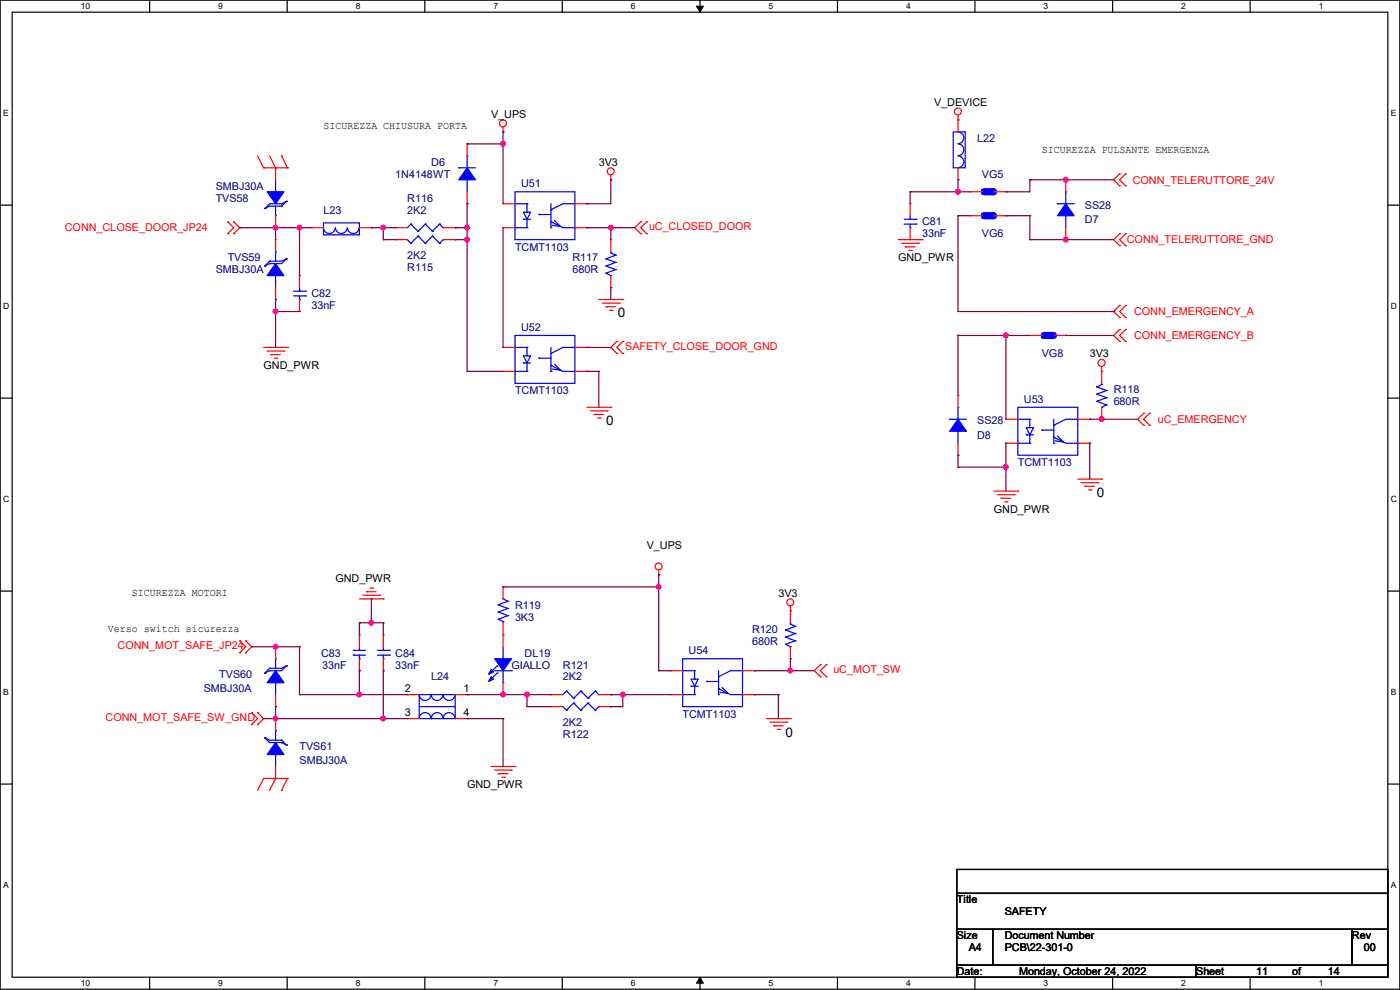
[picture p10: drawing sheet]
<svg xmlns="http://www.w3.org/2000/svg" width="297mm" height="210mm" viewBox="0 0 297 210" stroke-linecap="round" stroke-linejoin="round" font-family="sans-serif">
<path d="M0 0h297v209.8h-297zM2.6 2.6h291.8v204.7h-291.8z" fill="none" stroke="#000" stroke-width=".25"/>
<g fill="#fff">
<path d="M17.1 .3h2v2h-2z"/>
<path d="M17.1 207.6h2v1.9h-2z"/>
</g>
<path d="M31.7 0v2.6M31.7 207.3v2.5" fill="none" stroke="#000" stroke-width=".25"/>
<g fill="#fff">
<path d="M46.3 .3h1v2h-1z"/>
<path d="M46.3 207.6h1v1.9h-1z"/>
</g>
<path d="M60.9 0v2.6M60.9 207.3v2.5" fill="none" stroke="#000" stroke-width=".25"/>
<g fill="#fff">
<path d="M75.5 .3h1v2h-1z"/>
<path d="M75.5 207.6h1v1.9h-1z"/>
</g>
<path d="M90.1 0v2.6M90.1 207.3v2.5" fill="none" stroke="#000" stroke-width=".25"/>
<g fill="#fff">
<path d="M104.7 .3h1v2h-1z"/>
<path d="M104.7 207.6h1v1.9h-1z"/>
</g>
<path d="M119.3 0v2.6M119.3 207.3v2.5" fill="none" stroke="#000" stroke-width=".25"/>
<g fill="#fff">
<path d="M133.9 .3h.9v2h-.9z"/>
<path d="M133.9 207.6h.9v1.9h-.9z"/>
</g>
<path d="M148.5 0v2.6M148.5 207.3v2.5" fill="none" stroke="#000" stroke-width=".25"/>
<path d="M147.7 1.3h1.5l-.7 1.3zM148.5 207.3l.7 1.3h-1.5z" fill="#000" stroke="#000" stroke-width=".21"/>
<g fill="#fff">
<path d="M163.1 .3h.9v2h-.9z"/>
<path d="M163.1 207.6h.9v1.9h-.9z"/>
</g>
<path d="M177.7 0v2.6M177.7 207.3v2.5" fill="none" stroke="#000" stroke-width=".25"/>
<g fill="#fff">
<path d="M192.2 .3h1v2h-1z"/>
<path d="M192.2 207.6h1v1.9h-1z"/>
</g>
<path d="M206.8 0v2.6M206.8 207.3v2.5" fill="none" stroke="#000" stroke-width=".25"/>
<g fill="#fff">
<path d="M221.4 .3h1v2h-1z"/>
<path d="M221.4 207.6h1v1.9h-1z"/>
</g>
<path d="M236.1 0v2.6M236.1 207.3v2.5" fill="none" stroke="#000" stroke-width=".25"/>
<g fill="#fff">
<path d="M250.6 .3h1v2h-1z"/>
<path d="M250.6 207.6h1v1.9h-1z"/>
</g>
<path d="M265.2 0v2.6M265.2 207.3v2.5" fill="none" stroke="#000" stroke-width=".25"/>
<g fill="#fff">
<path d="M279.8 .3h1v2h-1z"/>
<path d="M279.8 207.6h1v1.9h-1z"/>
<path d="M.7 23h1.2v2h-1.2z"/>
<path d="M295.1 23h1.1v2h-1.1z"/>
<path d="M.7 64h1.2v2h-1.2z"/>
<path d="M295.1 64h1.2v2h-1.2z"/>
</g>
<path d="M0 43.5h2.6M294.4 43.5h2.6" fill="none" stroke="#000" stroke-width=".25"/>
<g fill="#fff">
<path d="M.7 104.9h1.2v2h-1.2z"/>
<path d="M295.1 104.9h1.2v2h-1.2z"/>
</g>
<path d="M0 84.5h2.6M294.4 84.5h2.6" fill="none" stroke="#000" stroke-width=".25"/>
<g fill="#fff">
<path d="M.7 145.8h1.2v2h-1.2z"/>
<path d="M295.1 145.8h1.1v2h-1.1z"/>
</g>
<path d="M0 125.4h2.6M294.4 125.4h2.6" fill="none" stroke="#000" stroke-width=".25"/>
<g fill="#fff">
<path d="M.7 186.8h1.2v2h-1.2z"/>
<path d="M295.1 186.8h1.1v2h-1.1z"/>
</g>
<path d="M0 166.3h2.6M294.4 166.3h2.6M203 184.4h91.4v5.1h-91.4zM203 189.5h91.4v7.6h-91.4zM203 197.1h7.6v7.7h-7.6zM210.6 197.1h76.2v7.7h-76.2zM286.8 197.1h7.6v7.7h-7.6zM203 204.8h50.8v2.5h-50.8zM253.8 204.8h40.6v2.5h-40.6z" fill="none" stroke="#000" stroke-width=".25"/>
<g fill="none" stroke="#f00" stroke-width=".25">
<path d="M54.7 33.1l1.2 2.5M55.9 35.6h.1M55.9 35.6h5.1M57.2 33.1l1.3 2.5M58.5 35.6h.1M58.5 35.6v2.5M59.7 33.1h.1M59.7 33.1l1.3 2.5M61 35.6h.1M106.7 28h.1M106.7 27v1M129.6 38.1h.1"/>
<path d="M129.6 37.1v1M203.2 25.4h.1M203.2 38.1h.1M203.2 24.4v3.6M203.2 35.6v2.5M237.5 36.9h.1M237.5 39.4h.1M237.5 36.9l-1.2 1.2 1.2 1.3M238.8 39.4h.1M238.8 36.9h.1M238.8 36.9l-1.3 1.2 1.3 1.3M48.3 49.6h.1"/>
<path d="M48.3 47h.1M48.3 47l1.3 1.3-1.3 1.3M49.6 47h.1M49.6 49.6h.1M49.6 47l1.2 1.3-1.2 1.3M58.5 48.3h.1M58.5 45.8v2.5M83.9 50.8h.1M83.9 50.8h2.5M94 50.8h2.6M96.6 50.8h.1M106.7 43.2h.1"/>
<path d="M106.7 48.3h.1M106.7 43.2h2.6M106.7 48.3h2.6M122 43.2h2.5M122 48.3h2.5M124.5 48.3h.1M124.5 43.2h.1M135.9 49.6h.1M135.9 47h.1M135.9 47l-1.2 1.3 1.2 1.3M137.2 47h.1M137.2 49.6h.1"/>
<path d="M137.2 47l-1.3 1.3 1.3 1.3M190.5 50.8h5.1M191.3 51.6h3.6M192.1 52.4h.1M192.1 52.4h2M192.8 53.1h.5M193.3 53.1h.1M194.9 51.6h.1M195.6 50.8h.1M237.5 49.6h.1M237.5 52.1h.1M237.5 49.6l-1.2 1.2 1.2 1.3"/>
<path d="M238.8 52.1h.1M238.8 49.6h.1M238.8 49.6l-1.3 1.2 1.3 1.3M55.9 73.7h5.1M56.7 74.5h3.5M57.4 75.2h.1M57.4 75.2h2.1M58.2 76h.5M58.7 76h.1M60.2 74.5h.1M61 73.7h.1M127 63.5h5.1"/>
<path d="M127.8 64.3h3.6M128.6 65.1h.1M128.6 65.1h2M129.3 65.8h.5M129.8 65.8h.1M130.9 75h.1M130.9 72.4h.1M130.9 72.4l-1.3 1.3 1.3 1.3M131.4 64.3h.1M132.1 63.5h.1M132.1 72.4h.1M132.1 75h.1"/>
<path d="M132.1 72.4l-1.2 1.3 1.2 1.3M233.7 78.8h.1M233.7 77.8v3.5M237.5 64.8h.1M237.5 67.4h.1M237.5 69.9h.1M237.5 72.4h.1M237.5 64.8l-1.2 1.3 1.2 1.3M237.5 69.9l-1.2 1.3 1.2 1.2M238.8 67.4h.1M238.8 64.8h.1M238.8 72.4h.1"/>
<path d="M238.8 69.9h.1M238.8 64.8l-1.3 1.3 1.3 1.3M238.8 69.9l-1.3 1.3 1.3 1.2M124.5 86.4h5.1M125.3 87.2h3.5M126 87.9h.1M126 87.9h2.1M126.8 88.7h.5M127.3 88.7h.1M128.8 87.2h.1M129.6 86.4h.1M233.7 88.9h.1"/>
<path d="M233.7 86.4v2.5M242.6 87.7h.1M242.6 90.2h.1M242.6 87.7l-1.3 1.2 1.3 1.3M243.9 90.2h.1M243.9 87.7h.1M243.9 87.7l-1.3 1.2 1.3 1.3M210.9 104.2h5M211.6 104.9h3.6M212.4 105.7h.1M212.4 105.7h2M213.1 106.5h.6"/>
<path d="M213.7 106.5h.1M215.2 104.9h.1M215.9 104.2h.1M228.6 101.6h5.1M229.4 102.4h3.6M230.2 103.2h.1M230.2 103.2h2M230.9 103.9h.5M231.4 103.9h.1M233 102.4h.1M233.7 101.6h.1M50.8 135.9h.1"/>
<path d="M50.8 138.5h.1M50.8 135.9l1.3 1.3-1.3 1.3M52.1 138.5h.1M52.1 135.9h.1M52.1 135.9l1.3 1.3-1.3 1.3M58.5 137.2h.1M58.5 137.2v2.5M76.2 134.7h.1M76.2 127h5.1M76.2 134.7v2.5M76.2 139.7v2.6M77 126.3h3.6"/>
<path d="M77.8 125.5h.1M77.8 125.5h2M78.5 124.8h.5M79 124.8h.1M80.6 126.3h.1M81.3 127h.1M139.7 122h.1M139.7 120.9v1.1M167.7 129.6h.1M167.7 128.6v1M53.4 151.2h.1M53.4 153.7h.1"/>
<path d="M53.4 151.2l1.3 1.2-1.3 1.3M54.7 153.7h.1M54.7 151.2h.1M54.7 151.2l1.2 1.2-1.2 1.3M58.5 149.9h.1M58.5 147.4v2.5M76.2 142.3h.1M116.9 147.4h.1M116.9 147.4h2.5M127 147.4h2.6M129.6 147.4h.1M162.6 152.4h5.1"/>
<path d="M163.4 153.2h3.5M164.1 154h.1M164.1 154h2.1M164.9 154.7h.5M165.4 154.7h.1M166.9 153.2h.1M167.7 152.4h.1M174 141h.1M174 143.6h.1M174 141l-1.2 1.3 1.2 1.3M175.3 143.6h.1M175.3 141h.1"/>
<path d="M175.3 141l-1.3 1.3 1.3 1.3M55.9 165.1h.1M55.9 165.1l-1.2 2.6M55.9 165.1h5.1M58.5 165.1h.1M58.5 165.1l-1.3 2.6M59.7 167.7h.1M61 165.1h.1M61 165.1l-1.3 2.6M104.2 162.6h5.1M104.9 163.4h3.6M105.7 164.1h.1"/>
<path d="M105.7 164.1h2M106.5 164.9h.5M107 164.9h.1M108.5 163.4h.1M109.3 162.6h.1"/>
<circle cx="106.7" cy="26.2" r=".74"/>
<circle cx="129.6" cy="36.3" r=".74"/>
<circle cx="203.2" cy="23.6" r=".74"/>
<circle cx="233.7" cy="77" r=".74"/>
<circle cx="139.7" cy="120.2" r=".74"/>
<circle cx="167.7" cy="127.8" r=".74"/>
</g>
<g fill="none" stroke="#00f" stroke-width=".25">
<path d="M58.5 38.1v2.6M202.2 28h2.6v7.6h-2.6zM203.2 28a1.27 1.27 0 0 1 1.3 1.3 1.27 1.27 0 0 1-1.3 1.2 1.27 1.27 0 0 1 1.3 1.3 1.27 1.27 0 0 1-1.3 1.3 1.25 1.25 0 0 1 1.3 1.2 1.25 1.25 0 0 1-1.3 1.3M56.2 44.2h.1M58.5 45.8h.1M58.5 40.7h.1M58.5 43.7v2.1M59.7 43.2h.1M59.7 43.7h.1M59.7 43.2h-2.5l-1 1M59.7 43.7h-2.5l-1 .5M60.7 42.7h.1"/>
<path d="M60.7 42.7l-1 1M60.7 42.7l-1 .5M86.4 50.8l.8 .8M87.2 51.6h.1M88.7 50.1h.1M88.7 50.1l-1.5 1.5M88.7 50.1l1.5 1.5M90.2 51.6h.1M91.7 50.1h.1M91.7 50.1l-1.5 1.5M91.7 50.1l1.6 1.5M93.3 51.6h.1"/>
<path d="M94 50.8h.1M94 50.8l-.7 .8M109.3 40.7h12.7v10.1h-12.7zM109.3 48.3h.1M109.3 43.2h2.5M109.3 48.3h2.5M111 45h1.6l-.8 1.5zM111 46.5h.1M111 46.5h1.6M111.8 48.3h.1M111.8 45h.1M111.8 43.2h.1"/>
<path d="M111.8 43.2v1.8M111.8 46.5v1.8M114.3 45.5h.1M114.3 45.5h2.6M116.9 48.3h.1M116.9 47h.1M116.9 44.5h.1M116.9 43.2v5.1M116.9 47l2.5 1.3h2.6M117.6 46.8l1.3 1.2-1.8-.2M122 43.2h.1M122 48.3h.1"/>
<path d="M122 43.2h-2.6l-2.5 1.3M232.7 82.1h.1M232.7 83.6h.1M232.7 85.1h.1M232.7 82.1l2 .7M232.7 83.6l2 .8M232.7 85.1l2 .8M233.7 86.4h.1M233.7 81.6h.1M233.7 81.6l-1 .5M233.7 81.3v.3M234.7 82.8h.1"/>
<path d="M234.7 84.4h.1M234.7 85.9h.1M234.7 82.8l-2 .8M234.7 84.4l-2 .7M234.7 85.9l-1 .5M58.5 139.7h.1M58.5 139.7v2.1M75 138h.1M75 139h.1M75 138h2.5M75 139h2.5M76.2 139.7h.1"/>
<path d="M76.2 138h.1M76.2 137.2v.8M76.2 139v.7M56.2 142.8h.1M57.2 142.3h.1M57.2 141.8h.1M57.2 141.8l-1 1M57.2 142.3l-1 .5M58.5 144.8h.1M58.5 144.8v2.6M60.7 141.3h.1M60.7 141.3l-1 1h-2.5"/>
<path d="M60.7 141.3l-1 .5h-2.5M120.2 146.6h.1M120.2 146.6l-.8 .8M120.2 146.6l1.5 1.5M121.7 148.1h.1M123.2 146.6h.1M123.2 146.6l-1.5 1.5M123.2 146.6l1.6 1.5M124.8 148.1h.1M126.3 146.6h.1M126.3 146.6l-1.5 1.5M126.3 146.6l.7 .8"/>
<path d="M127 147.4h.1"/>
</g>
<g fill="#00f" stroke="#00f" stroke-width=".25">
<path d="M58.5 142.3l1.7 2.5h-3.5z" fill-rule="evenodd"/>
<path d="M56.7 40.7h3.5l-1.7 2.5z" fill-rule="evenodd"/>
<path d="M221 70.7h.8v1h-.8z" fill-rule="evenodd"/>
<path d="M222.8 70.7h.8v1h-.8z" fill-rule="evenodd"/>
</g>
<path d="M221.5 71.2h1.8" fill="none" stroke="#00f" stroke-width="1.5" stroke-dasharray="3 3"/>
<circle cx="223.3" cy="71.2" r=".76" fill="#00f" stroke-dasharray="3 3"/>
<g fill="none" stroke="#f00" stroke-width=".25">
<path d="M58.5 50.8h.1M58.5 50.8v2.6M66.1 48.3h.1M66.1 48.3h2.5M76.2 48.3h2.6M78.8 48.3h.1M83.9 48.3h.1M83.9 48.3h2.5M94 48.3h2.6M96.6 48.3h.1M129.6 50.8h.1M129.6 50.8v2.6"/>
<path d="M129.6 58.5v2.5M193.1 43.2h.1M193.1 50.8h.1M193.1 43.2v2.6M193.1 48.3v2.5M58.5 63.5h.1M58.5 61v2.5M129.6 61h.1M218.5 71.2h.1M218.5 71.2h2.5M223.6 71.2h2.5M226.1 71.2h.1"/>
<path d="M203.2 96.6h.1M203.2 83.9h.1M203.2 83.9v2.5M203.2 94v2.6M213.4 88.9h.1M213.4 94h.1M213.4 88.9h2.5M213.4 94h2.5M228.6 88.9h2.6M228.6 94h2.6M231.2 94h.1M231.2 88.9h.1"/>
<path d="M81.3 134.7h.1M81.3 134.7v2.5M81.3 139.7v2.6M106.7 124.5h.1M106.7 134.7h.1M106.7 124.5v2.5M106.7 132.1v5.1M58.5 152.4h.1M58.5 152.4v2.6M81.3 142.3h.1M86.4 147.4h.1M86.4 152.4h.1"/>
<path d="M86.4 147.4h2.5M86.4 152.4h2.5M96.6 147.4h2.5M96.6 152.4h2.5M99.1 147.4h.1M99.1 152.4h.1M106.7 147.4h.1M106.7 144.8v2.6M142.3 142.3h.1M142.3 147.4h.1M142.3 147.4h2.5M142.3 142.3h2.5"/>
<path d="M157.5 147.4h2.6M157.5 142.3h2.6M160.1 147.4h.1M160.1 142.3h.1M58.5 165.1h.1M58.5 162.6v2.5"/>
</g>
<g fill="none" stroke="#00f" stroke-width=".25">
<path d="M56.2 56.4h.1M57.2 55.9h.1M57.2 55.4h.1M57.2 55.4l-1 1M57.2 55.9l-1 .5M58.5 53.4h.1M58.5 58.5h.1M58.5 53.4v2M58.5 58.5v2.5M60.7 54.9h.1M60.7 54.9l-1 1h-2.5M60.7 54.9l-1 .5h-2.5"/>
<path d="M68.6 47.3h7.6v2.5h-7.6zM68.6 48.3a1.25 1.25 0 0 0 1.3 1.2 1.25 1.25 0 0 0 1.2-1.2M71.2 48.3a1.25 1.25 0 0 0 1.2 1.2 1.25 1.25 0 0 0 1.3-1.2M73.7 48.3a1.25 1.25 0 0 0 1.3 1.2 1.25 1.25 0 0 0 1.2-1.2M87.2 47.5h.1M87.2 47.5l-.8 .8M87.2 47.5l1.5 1.6M88.7 49.1h.1M90.2 47.5h.1M90.2 47.5l-1.5 1.6M90.2 47.5l1.5 1.6M91.7 49.1h.1"/>
<path d="M93.3 47.5h.1M93.3 47.5l-1.6 1.6M93.3 47.5l.7 .8M94 48.3h.1M128.6 54.9h.1M128.6 56.4h.1M128.6 58h.1M128.6 54.9l2 .8M128.6 56.4l2 .8M128.6 58l1 .5M129.6 58.5h.1M129.6 53.6h.1"/>
<path d="M129.6 53.6l1 .5M129.6 53.4v.2M130.6 54.1h.1M130.6 55.7h.1M130.6 57.2h.1M130.6 54.1l-2 .8M130.6 55.7l-2 .7M130.6 57.2l-2 .8M191.8 46.5h2.6M191.8 47.5h2.6M193.1 48.3h.1M193.1 46.5h.1"/>
<path d="M193.1 45.8v.7M193.1 47.5v.8M194.4 46.5h.1M194.4 47.5h.1M201.5 88.9h.1M201.5 88.9h3.5M203.2 91.5h.1M203.2 86.4h.1M203.2 86.4v2.5M203.2 91.5v2.5M215.9 86.4h12.7v10.2h-12.7zM215.9 94h.1"/>
<path d="M215.9 88.9h2.6M215.9 94h2.6M217.7 90.7h1.5l-.7 1.5zM217.7 92.2h.1M217.7 92.2h1.5M218.5 94h.1M218.5 90.7h.1M218.5 88.9h.1M218.5 88.9v1.8M218.5 92.2v1.8M221 91.2h.1M221 91.2h2.6"/>
<path d="M223.6 94h.1M223.6 92.8h.1M223.6 90.2h.1M223.6 88.9v5.1M223.6 92.8l2.5 1.2h2.5M224.3 92.5l1.3 1.3-1.8-.3M228.6 88.9h.1M228.6 94h.1M228.6 88.9h-2.5l-2.5 1.3M80.1 138h2.5M80.1 139h2.5M81.3 139.7h.1"/>
<path d="M81.3 138h.1M81.3 137.2v.8M81.3 139v.7M82.6 138h.1M82.6 139h.1M105.7 131.4h.1M105.7 129.8h.1M105.7 128.3h.1M105.7 131.4l1 .5M105.7 129.8l2 .8M105.7 128.3l2 .8M106.7 127h.1"/>
<path d="M106.7 131.9h.1M106.7 139.7h.1M106.7 127l1 .6M106.7 131.9v.2M106.7 137.2v2.5M107.7 130.6h.1M107.7 129.1h.1M107.7 127.6h.1M107.7 130.6l-2 .8M107.7 129.1l-2 .7M107.7 127.6l-2 .7M144.8 139.7h12.7v10.2h-12.7z"/>
<path d="M56.2 156.5h.1M56.2 156.5l1 1h2.5M56.2 156.5l1 .5h2.5M58.5 155h.1M58.5 155v2M59.7 157.5h.1M59.7 157h.1M59.7 157l1 1M59.7 157.5l1 .5M60.7 158h.1M88.9 147.4h7.7v5h-7.7zM88.9 147.4a1.25 1.25 0 0 0 1.3 1.2 1.25 1.25 0 0 0 1.2-1.2"/>
<path d="M88.9 149.9h7.4M91.4 152.4a1.25 1.25 0 0 0-1.2-1.2 1.25 1.25 0 0 0-1.3 1.2M91.5 147.4a1.25 1.25 0 0 0 1.2 1.2 1.25 1.25 0 0 0 1.3-1.2M94 152.4a1.25 1.25 0 0 0-1.3-1.2 1.25 1.25 0 0 0-1.2 1.2M94 147.4a1.25 1.25 0 0 0 1.3 1.2 1.25 1.25 0 0 0 1.2-1.2M96.3 149.9h.1M96.5 152.4a1.25 1.25 0 0 0-1.2-1.2 1.25 1.25 0 0 0-1.3 1.2M104.9 142.3h3.6M105.5 141.3h.1M105.5 142.8h.1M105.5 141.3l-1.6 1.5M105.5 142.8l-1.6 1.5"/>
<path d="M106.7 144.8h.1M106.7 142.3v2.5M108.5 142.3h.1M144.8 147.4h.1M144.8 142.3h2.6M144.8 147.4h2.6M146.6 144.1h1.5l-.7 1.5zM146.6 145.6h.1M146.6 145.6h1.5M147.4 147.4h.1M147.4 144.1h.1M147.4 142.3h.1"/>
<path d="M147.4 142.3v1.8M147.4 145.6v1.8M149.9 144.6h.1M149.9 144.6h2.5M152.4 147.4h.1M152.4 146.1h.1M152.4 143.6h.1M152.4 142.3v5.1M152.4 146.1l2.6 1.3h2.5M153.2 145.8l1.3 1.3-1.8-.2M157.5 142.3h.1M157.5 147.4h.1"/>
<path d="M157.5 142.3h-2.5l-2.6 1.3M58.5 160.1h.1M58.5 160.1v2.5"/>
</g>
<g fill="#00f" stroke="#00f" stroke-width=".25">
<path d="M203.2 88.9l1.8 2.6h-3.5z" fill-rule="evenodd"/>
<path d="M58.5 55.9l1.7 2.6h-3.5z" fill-rule="evenodd"/>
<path d="M58.5 157.5l1.7 2.6h-3.5z" fill-rule="evenodd"/>
<path d="M104.9 139.7h3.6l-1.8 2.6z" fill-rule="evenodd"/>
<path d="M104.2 143.6l.5 .5-1 .5z" fill-rule="evenodd"/>
<path d="M104.2 142l.5 .5-1 .5z" fill-rule="evenodd"/>
<path d="M208.3 40.2h.8v1h-.8z" fill-rule="evenodd"/>
<path d="M210.1 40.2h.8v1h-.8z" fill-rule="evenodd"/>
</g>
<path d="M208.8 40.7h1.8" fill="none" stroke="#00f" stroke-width="1.5" stroke-dasharray="3 3"/>
<circle cx="210.6" cy="40.7" r=".76" fill="#00f" stroke-dasharray="3 3"/>
<path d="M205.8 40.7h.1M205.8 40.7h2.5M210.9 40.7h2.5M213.4 40.7h.1M116.9 149.9h.1M116.9 149.9h2.5M127 149.9h2.6M129.6 149.9h.1" fill="none" stroke="#f00" stroke-width=".25"/>
<path d="M119.4 149.9l.8 .8M120.2 150.7h.1M121.7 149.1h.1M121.7 149.1l-1.5 1.6M121.7 149.1l1.5 1.6M123.2 150.7h.1M124.8 149.1h.1M124.8 149.1l-1.6 1.6M124.8 149.1l1.5 1.6M126.3 150.7h.1M127 149.9h.1M127 149.9l-.7 .8" fill="none" stroke="#00f" stroke-width=".25"/>
<g fill="#00f" stroke="#00f" stroke-width=".25">
<path d="M208.3 45.3h.8v1h-.8z" fill-rule="evenodd"/>
<path d="M210.1 45.3h.8v1h-.8z" fill-rule="evenodd"/>
</g>
<path d="M208.8 45.8h1.8" fill="none" stroke="#00f" stroke-width="1.5" stroke-dasharray="3 3"/>
<circle cx="210.6" cy="45.8" r=".76" fill="#00f" stroke-dasharray="3 3"/>
<g fill="none" stroke="#f00" stroke-width=".25">
<path d="M99.1 30.5h.1M99.1 30.5v2.6M226.1 38.1h.1M226.1 38.1v2.6M63.5 58.5h.1M63.5 58.5v2.5M99.1 43.2h.1M99.1 40.7v2.5M205.8 45.8h.1M205.8 45.8h2.5M210.9 45.8h2.5M213.4 45.8h.1"/>
<path d="M226.1 50.8h.1M226.1 48.3v2.5M63.5 66.1h.1M63.5 63.5v2.6M106.7 73.7h.1M106.7 78.8h.1M106.7 73.7h2.6M106.7 78.8h2.6M122 73.7h2.5M122 78.8h2.5M124.5 78.8h.1M124.5 73.7h.1"/>
<path d="M167.7 139.7h.1M167.7 129.6h.1M167.7 129.6v2.5M167.7 137.2v2.5"/>
</g>
<g fill="none" stroke="#00f" stroke-width=".25">
<path d="M97.3 35.6h.1M97.3 35.6h3.6M99.1 38.1h.1M99.1 33.1h.1M99.1 33.1v2.5M99.1 38.1v2.6M224.3 43.2h.1M224.3 43.2h3.6M226.1 45.8h.1M226.1 40.7h.1M226.1 40.7v2.5M226.1 45.8v2.5"/>
<path d="M62.3 61.8h2.5M62.3 62.8h2.5M63.5 63.5h.1M63.5 61.8h.1M63.5 61v.8M63.5 62.8v.7M64.8 61.8h.1M64.8 62.8h.1M109.3 71.2h12.7v10.1h-12.7zM109.3 78.8h.1M109.3 78.8h2.5M109.3 73.7h2.5"/>
<path d="M111 75.5h1.6l-.8 1.5zM111 77h.1M111 77h1.6M111.8 78.8h.1M111.8 75.5h.1M111.8 73.7h.1M111.8 73.7v1.8M111.8 77v1.8M114.3 76h.1M114.3 76h2.6M116.9 78.8h.1M116.9 77.5h.1"/>
<path d="M116.9 75h.1M116.9 73.7v5.1M116.9 77.5l2.5 1.3h2.6M117.6 77.3l1.3 1.2-1.8-.2M122 73.7h.1M122 78.8h.1M122 73.7h-2.6l-2.5 1.3M166.7 133.6h.1M166.7 135.2h.1M166.7 136.7h.1M166.7 133.6l2 .8M166.7 135.2l2 .7"/>
<path d="M166.7 136.7l1 .5M167.7 137.2h.1M167.7 132.4h.1M167.7 132.4l1 .5M167.7 132.1v.3M168.7 132.9h.1M168.7 134.4h.1M168.7 135.9h.1M168.7 132.9l-2 .7M168.7 134.4l-2 .8M168.7 135.9l-2 .8"/>
</g>
<g fill="#00f" stroke="#00f" stroke-width=".25">
<path d="M99.1 35.6l1.8 2.5h-3.6z" fill-rule="evenodd"/>
<path d="M226.1 43.2l1.8 2.6h-3.6z" fill-rule="evenodd"/>
</g>
<g fill="none" stroke="#800040" stroke-width=".25">
<path d="M99.1 30.5h.1M99.1 30.5h7.6M106.7 28h.1M106.7 30.5h.1M106.7 28v15.2M129.6 38.1h.1M129.6 38.1v5.1h-5.1M203.2 38.1h.1M203.2 38.1v2.6M218.5 38.1h.1M218.5 38.1v2.6h-5.1M218.5 38.1h17.8"/>
<path d="M226.1 38.1h.1M50.8 48.3h.1M50.8 48.3h15.3M58.5 48.3h.1M58.5 48.3v2.5M63.5 48.3h.1M63.5 48.3v10.2M78.8 48.3h.1M78.8 48.3h5.1M81.3 48.3h.1M81.3 50.8h.1M81.3 50.8h2.6"/>
<path d="M81.3 48.3v2.5M96.6 48.3h.1M96.6 50.8h.1M96.6 48.3h2.5M96.6 50.8h2.5M99.1 43.2h.1M99.1 48.3h.1M99.1 50.8h.1M99.1 43.2v35.6M106.7 48.3h.1M106.7 48.3v25.4M124.5 43.2h.1"/>
<path d="M124.5 48.3h.1M124.5 48.3h10.2M129.6 48.3h.1M129.6 48.3v2.5M193.1 40.7h.1M193.1 40.7h12.7M193.1 40.7v2.5M203.2 40.7h.1M203.2 45.8h.1M203.2 45.8v20.3h33.1M203.2 45.8h2.6M213.4 45.8h.1"/>
<path d="M213.4 40.7h.1M213.4 45.8h5.1M218.5 45.8h.1M218.5 50.8h.1M218.5 50.8h17.8M218.5 45.8v5M226.1 50.8h.1M58.5 66.1h.1M58.5 63.5h.1M58.5 63.5v10.2M58.5 66.1h5M99.1 78.8h.1"/>
<path d="M99.1 78.8h7.6M124.5 78.8h.1M124.5 73.7h.1M124.5 78.8h2.5M124.5 73.7h5.1M127 78.8h.1M127 78.8v7.6M129.6 61h.1M129.6 61v2.5M203.2 71.2h.1M203.2 71.2v12.7M203.2 71.2h15.3"/>
<path d="M213.4 71.2h.1M213.4 71.2v17.7M226.1 71.2h.1M226.1 71.2h10.2M236.3 66.1h.1M203.2 96.6h.1M203.2 99.1h.1M203.2 96.6v2.5M203.2 99.1h10.2M213.4 94h.1M213.4 99.1h.1M213.4 94v10.2"/>
<path d="M231.2 88.9h.1M231.2 94h.1M231.2 88.9h10.1M231.2 94v7.6M233.7 88.9h.1M53.4 137.2h.1M53.4 137.2h10.1M58.5 137.2h.1M63.5 137.2h.1M63.5 137.2v10.2M76.2 132.1h.1M76.2 132.1v2.6"/>
<path d="M76.2 132.1h5.1M78.8 127h.1M78.8 132.1h.1M78.8 127v5.1M81.3 132.1h.1M81.3 132.1v2.6M106.7 124.5h.1M106.7 124.5h33M139.7 122h.1M139.7 124.5h.1M139.7 122v20.3M167.7 139.7h.1"/>
<path d="M167.7 139.7v2.6M55.9 152.4h.1M55.9 152.4h30.5M58.5 149.9h.1M58.5 152.4h.1M58.5 149.9v2.5M63.5 147.4h.1M63.5 147.4h22.9M76.2 142.3h.1M76.2 147.4h.1M76.2 142.3v5.1M81.3 142.3h.1"/>
<path d="M81.3 152.4h.1M81.3 142.3v10.1M99.1 147.4h.1M99.1 152.4h.1M99.1 147.4h17.8M99.1 152.4h7.6M106.7 147.4h.1M106.7 152.4h.1M106.7 152.4v10.2M111.8 147.4h.1M111.8 149.9h.1M111.8 147.4v2.5"/>
<path d="M111.8 149.9h5.1M129.6 147.4h.1M129.6 149.9h.1M129.6 147.4h12.7M132.1 147.4h.1M132.1 147.4v2.5h-2.5M139.7 142.3h.1M139.7 142.3h2.6M160.1 142.3h.1M160.1 147.4h.1M160.1 147.4h5M160.1 142.3h12.7"/>
<path d="M165.1 147.4h.1M165.1 147.4v5M167.7 142.3h.1"/>
</g>
<g fill="#f0f" stroke="#f0f" stroke-width=".25">
<circle cx="106.7" cy="30.5" r=".49"/>
<circle cx="58.4" cy="48.3" r=".49"/>
<circle cx="99.1" cy="48.3" r=".49"/>
<circle cx="129.6" cy="48.3" r=".49"/>
<circle cx="63.5" cy="48.3" r=".49"/>
<circle cx="99.1" cy="50.8" r=".49"/>
<circle cx="139.7" cy="124.5" r=".49"/>
<circle cx="78.8" cy="132.1" r=".49"/>
<circle cx="58.4" cy="137.2" r=".49"/>
<circle cx="76.2" cy="147.3" r=".49"/>
<circle cx="106.7" cy="147.3" r=".49"/>
<circle cx="111.8" cy="147.3" r=".49"/>
<circle cx="132.1" cy="147.3" r=".49"/>
<circle cx="81.3" cy="152.4" r=".49"/>
<circle cx="58.4" cy="152.4" r=".49"/>
<circle cx="58.4" cy="66.1" r=".49"/>
<circle cx="226.1" cy="38.1" r=".49"/>
<circle cx="226.1" cy="50.8" r=".49"/>
<circle cx="213.4" cy="71.1" r=".49"/>
<circle cx="233.7" cy="88.9" r=".49"/>
<circle cx="213.4" cy="99.1" r=".49"/>
<circle cx="81.3" cy="48.3" r=".49"/>
<circle cx="203.2" cy="40.7" r=".49"/>
<circle cx="167.7" cy="142.3" r=".49"/>
</g>
<g font-size="2.8">
<text x="131.1" y="67.4">0</text>
<text x="128.6" y="90.2">0</text>
<text x="232.7" y="105.5">0</text>
<text x="166.7" y="156.3">0</text>
</g>
<g font-size="2.3">
<text x="198.2" y="22.4">V_DEVICE</text>
<text x="68.6" y="27.3">SICUREZZA CHIUSURA PORTA</text>
<text x="104.2" y="25">V_UPS</text>
<text x="127" y="35.1">3V3</text>
<text x="221" y="32.4">SICUREZZA PULSANTE EMERGENZA</text>
<text x="190.5" y="55.5">GND_PWR</text>
<text x="231.2" y="75.8">3V3</text>
<text x="55.9" y="78.3">GND_PWR</text>
<text x="210.9" y="108.8">GND_PWR</text>
<text x="137.2" y="116.4">V_UPS</text>
<text x="71.2" y="123.5">GND_PWR</text>
<text x="28" y="126.4">SICUREZZA MOTORI</text>
<text x="165.1" y="126.6">3V3</text>
<text x="22.9" y="134">Verso switch sicurezza</text>
<text x="85.9" y="146.8">2</text>
<text x="98.3" y="146.8">1</text>
<text x="85.9" y="151.9">3</text>
<text x="98.3" y="151.9">4</text>
<text x="99.1" y="167.2">GND_PWR</text>
<text x="203" y="191.6">Title</text>
<text x="213.2" y="194.1">SAFETY</text>
<text x="203" y="199.2">Size</text>
<text x="205.5" y="201.8">A4</text>
<text x="213.1" y="199.2">Document Number</text>
<text x="213.2" y="201.8">PCB\22-301-0</text>
<text x="286.8" y="199.2">Rev</text>
<text x="289.4" y="201.8">00</text>
<text x="203" y="206.8">Date:</text>
<text x="216.2" y="206.8">Monday, October 24, 2022</text>
<text x="253.8" y="206.8">Sheet</text>
<text x="266.5" y="206.8">11</text>
<text x="274.1" y="206.8">of</text>
<text x="281.7" y="206.8">14</text>
</g>
<g font-size="2.3" fill="#000080">
<text x="91.5" y="35.1">D6</text>
<text x="207.3" y="30.1">L22</text>
<text x="45.8" y="40.2">SMBJ30A</text>
<text x="83.9" y="37.7">1N4148WT</text>
<text x="110.5" y="39.7">U51</text>
<text x="208.3" y="37.7">VG5</text>
<text x="45.8" y="42.8">TVS58</text>
<text x="68.6" y="45.3">L23</text>
<text x="86.4" y="42.8">R116</text>
<text x="86.4" y="45.3">2K2</text>
<text x="195.6" y="47.8">C81</text>
<text x="230.2" y="47.3">D7</text>
<text x="230.2" y="44.3">SS28</text>
<text x="109.3" y="53.2">TCMT1103</text>
<text x="195.6" y="50.4">33nF</text>
<text x="208.3" y="50.4">VG6</text>
<text x="45.8" y="58">SMBJ30A</text>
<text x="48.3" y="55.5">TVS59</text>
<text x="86.4" y="57.5">R115</text>
<text x="86.4" y="54.9">2K2</text>
<text x="121.5" y="55.5">R117</text>
<text x="121.5" y="58">680R</text>
<text x="66.1" y="63.1">C82</text>
<text x="66.1" y="65.6">33nF</text>
<text x="110.5" y="70.2">U52</text>
<text x="221" y="75.8">VG8</text>
<text x="109.3" y="83.7">TCMT1103</text>
<text x="236.3" y="83.4">R118</text>
<text x="217.2" y="85.4">U53</text>
<text x="236.3" y="85.9">680R</text>
<text x="207.3" y="93">D8</text>
<text x="207.3" y="90">SS28</text>
<text x="215.9" y="98.9">TCMT1103</text>
<text x="109.3" y="129.1">R119</text>
<text x="109.3" y="131.7">3K3</text>
<text x="159.6" y="134.2">R120</text>
<text x="159.6" y="136.7">680R</text>
<text x="46.5" y="143.8">TVS60</text>
<text x="68.1" y="139.3">C83</text>
<text x="68.4" y="141.8">33nF</text>
<text x="83.9" y="139.3">C84</text>
<text x="83.9" y="141.8">33nF</text>
<text x="108.5" y="141.8">GIALLO</text>
<text x="111.3" y="139.3">DL19</text>
<text x="119.4" y="141.8">R121</text>
<text x="146.1" y="138.8">U54</text>
<text x="43.2" y="146.9">SMBJ30A</text>
<text x="91.5" y="144.4">L24</text>
<text x="119.4" y="144.4">2K2</text>
<text x="119.4" y="154">2K2</text>
<text x="144.8" y="152.2">TCMT1103</text>
<text x="63.5" y="159.1">TVS61</text>
<text x="119.4" y="156.5">R122</text>
<text x="63.5" y="162.1">SMBJ30A</text>
</g>
<g font-size="2.3" fill="#f00">
<text x="240.3" y="38.9">CONN_TELERUTTORE_24V</text>
<text x="13.8" y="49.1">CONN_CLOSE_DOOR_JP24</text>
<text x="137.7" y="48.9">uC_CLOSED_DOOR</text>
<text x="239.1" y="51.6">CONN_TELERUTTORE_GND</text>
<text x="240.6" y="66.9">CONN_EMERGENCY_A</text>
<text x="240.6" y="72">CONN_EMERGENCY_B</text>
<text x="132.6" y="74.3">SAFETY_CLOSE_DOOR_GND</text>
<text x="245.7" y="89.7">uC_EMERGENCY</text>
<text x="24.9" y="137.8">CONN_MOT_SAFE_JP24</text>
<text x="176.8" y="142.8">uC_MOT_SW</text>
<text x="22.4" y="153">CONN_MOT_SAFE_SW_GND</text>
</g>
<g font-size="1.8">
<text x="17.1" y="1.9">10</text>
<text x="46.3" y="1.9">9</text>
<text x="75.5" y="1.9">8</text>
<text x="104.7" y="1.9">7</text>
<text x="133.9" y="1.9">6</text>
<text x="163.1" y="1.9">5</text>
<text x="192.2" y="1.9">4</text>
<text x="221.4" y="1.9">3</text>
<text x="250.6" y="1.9">2</text>
<text x="279.8" y="1.9">1</text>
<text x=".7" y="24.6">E</text>
<text x="295.1" y="24.6">E</text>
<text x=".7" y="65.6">D</text>
<text x="295.1" y="65.6">D</text>
<text x=".7" y="106.5">C</text>
<text x="295.1" y="106.5">C</text>
<text x=".7" y="147.4">B</text>
<text x="295.1" y="147.4">B</text>
<text x=".7" y="188.4">A</text>
<text x="295.1" y="188.4">A</text>
<text x="17.1" y="209.2">10</text>
<text x="46.3" y="209.2">9</text>
<text x="75.5" y="209.2">8</text>
<text x="104.7" y="209.2">7</text>
<text x="133.9" y="209.2">6</text>
<text x="163.1" y="209.2">5</text>
<text x="192.2" y="209.2">4</text>
<text x="221.4" y="209.2">3</text>
<text x="250.6" y="209.2">2</text>
<text x="279.8" y="209.2">1</text>
</g>
</svg>
